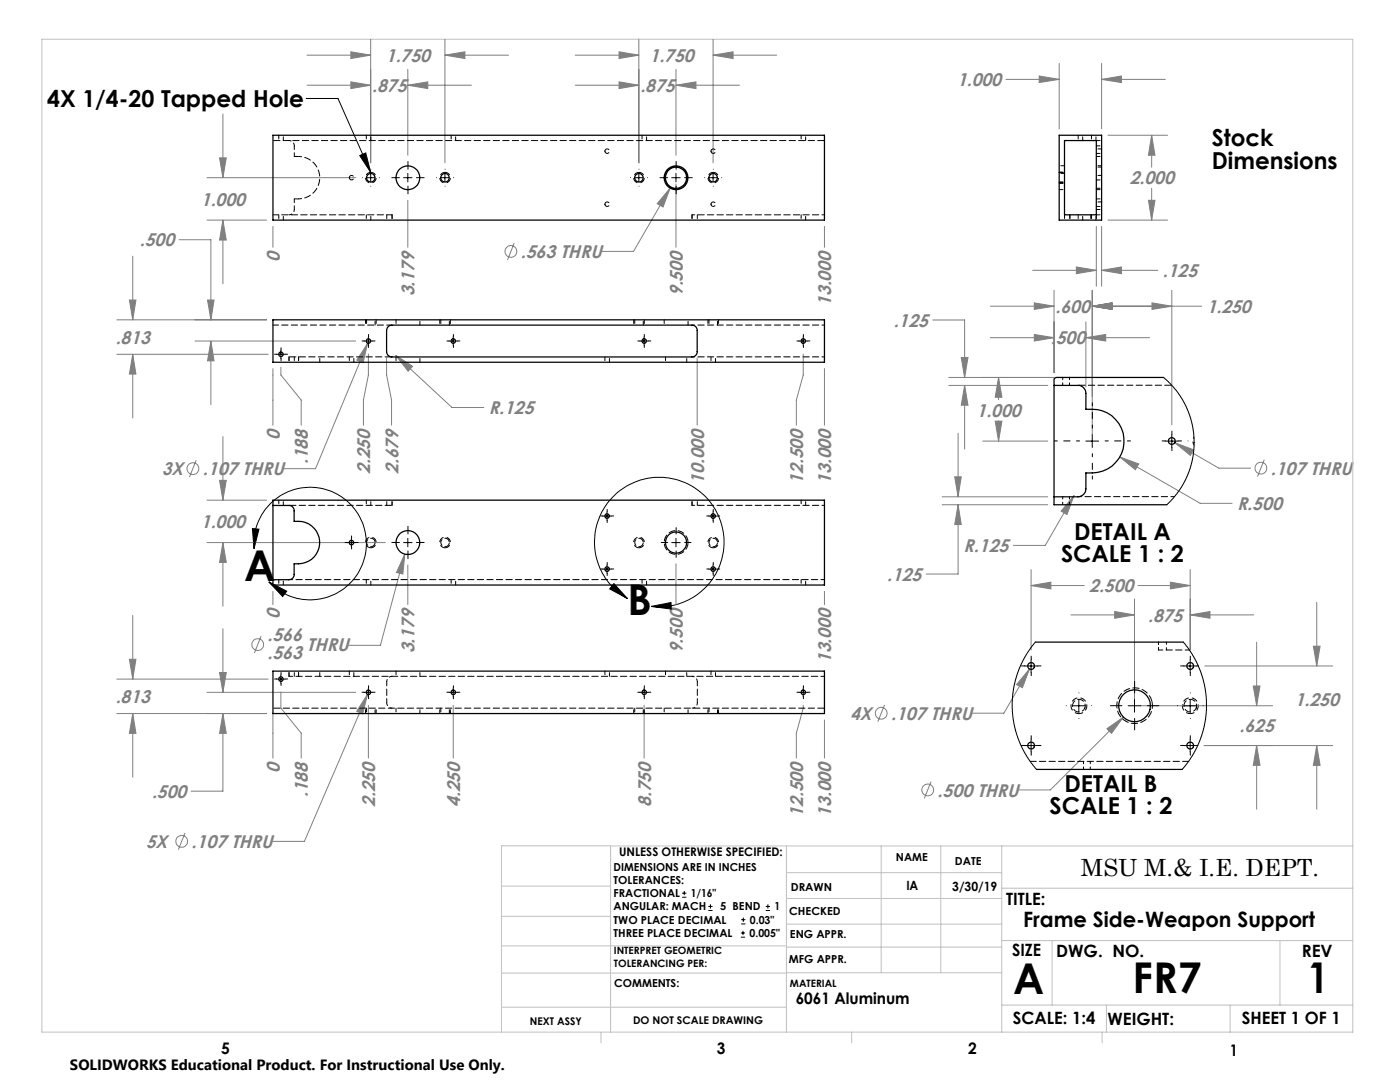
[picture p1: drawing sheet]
<svg xmlns="http://www.w3.org/2000/svg" width="279mm" height="216mm" viewBox="0 0 279 216" stroke-linecap="round" stroke-linejoin="round" font-family="sans-serif">
<g fill="none" stroke="#808080" stroke-width=".2">
<path d="M61.3 17h12.7M61.3 11h12.7M70 16.3l4 .7-4 .7zM70 10.3l4 .7-4 .7zM74 7.8v24.7M81.4 17l4-.7v1.4zM81.4 13.8v17.2M81.4 17h12.7M88.8 11l4-.7v1.4zM88.8 7.8v24.7M88.8 11h12.7M114.8 17h12.7"/>
<path d="M114.8 11h12.7M123.5 16.3l4 .7-4 .7zM123.5 10.3l4 .7-4 .7zM127.5 7.8v24.7M134.9 17l4-.7v1.4zM134.9 13.8v17.2M134.9 17h12.7M142.3 11l4-.7v1.4zM142.3 11h12.7M142.3 7.8v24.7M200.8 15.8h10.6M207.4 15.2l4 .6-4 .7z"/>
<path d="M211.4 12.7v13M219.9 12.7v13M219.9 15.8h12.7M219.9 15.8l3.9-.6v1.3zM41.3 35.5h29.7M43.8 31.5h1.4l-.7 4zM44.5 22.8v12.7M81.4 40v9.4M133.7 37.5l-1.4 3.8-1.1-.7zM133.7 37.5l-7.3 12.7h-6.3M134.9 36.7v12.7M221.1 27h11.9"/>
<path d="M229.2 40h1.3l-.7 3.9zM229.8 27v6.4M229.8 37.6v6.3M229.8 27l.7 4h-1.3zM25.8 59.9h1.3l-.6 3.9zM26.5 51.1v12.7M35.7 47.8h6.4v16M41.3 43.9h11.9M41.4 59.9h1.3l-.6 3.9zM44.5 43.9l.7 4h-1.4zM44.5 43.9v12.7M54.5 45.2v4.2"/>
<path d="M102.6 48.5l-1.3 3.4M164.5 45.2v4.2M206.1 53.9h12.7M210.4 57.9v16.5M214.8 53.3l4 .6-4 .7zM218 57.9v28.8M218.8 45.2v11.9M219.9 45.2v11.9M219.9 53.9h11.2M219.9 53.9l3.9-.6v1.3zM221.1 43.9h11.9M233.9 57.9v26.9"/>
<path d="M23.3 63.8h29.9M23.3 70.7h30.2M26.5 70.7l.6 3.9h-1.3zM26.5 70.7v12.7M38.9 68.1h32.1M42.1 68.1l.6 3.9h-1.3zM42.1 68.1v12.7M54.5 73.6v11.2M56.1 73.3v1.5l4 5v5M73.4 68.5l-.9 3.9-1.3-.5zM73.4 68.5l-10.4 25h-6.4M73.5 70.6v4.2l-1 5v5"/>
<path d="M77.2 71.4v3.4l.9 5v5M79 70.9l3.3 2.2-.8 1zM79 70.9l11.2 10.4h6.4M139.1 71.4v13.4M160.3 70.6v4.2l-1.4 5v5M164.5 73.6v11.2M186.2 63.9h6.3v11.4M189.3 75.3h22.9M189.3 76.9h19.8M191.8 71.3h1.4l-.7 4zM192.5 76.9v12.7M192.5 76.9l.7 4h-1.4z"/>
<path d="M197.7 67.4h12.7M197.7 61.1h12.7M199.3 75.3l.7 4h-1.4zM199.3 75.3v4.5M206.4 66.7l4 .7-4 .7zM206.4 60.4l4 .7-4 .6zM216.7 64.2v13M216.7 67.4h12.7M216.7 67.4l4-.7v1.4zM218 61.1l3.9-.7v1.3zM218 61.1h21.8M229.9 60.4l4 .7-4 .6z"/>
<path d="M39.2 91.8l-1.4 3.4M41.3 99.8h11.9M43.8 95.8h1.4l-.7 4zM44.5 87.1v12.7M188 99.1h21.1M190.5 95.1h1.3l-.6 4zM191.2 86.4v12.7M196.1 88h13M198.6 84h1.4l-.7 4zM199.3 84v4M214.3 98.9l-5.7 9.9h-6.4M214.3 98.9l-1.4 3.8-1.1-.7z"/>
<path d="M223.5 91.2l3.8 1.4-.7 1.1zM223.5 91.2l16 9.2h6.4M234.5 88.3l8.7 5.1h6.4M234.5 88.3l3.7 1.4-.6 1.2zM252.3 91.7l-1.3 3.4M41.3 108.3h35.6M44.5 108.3l.7 3.9h-1.4zM44.5 108.3v12.7M54.5 118v2.6M80.8 110.6l-.4 3.9-1.3-.3zM80.8 110.6l-4.9 18.2h-6.3M81.4 112.7v7.9"/>
<path d="M134.9 112.5v8.1M164.5 118v2.6M188 100.7h21.1M191.2 100.7l.6 4h-1.3zM191.2 100.7v13.8h-6.3M205.8 113.7v16M205.8 116.8h10.6M205.8 116.8l3.9-.6v1.3zM226.4 119.5v20.1M227.1 116.8h10.4M233.6 116.2l3.9 .6-3.9 .7zM237.5 113.7v16"/>
<path d="M23.3 135.5h30.2M25.8 131.6h1.3l-.6 3.9zM26.5 122.8v12.7M41.3 138.1h29.7M43.8 134.2h1.4l-.7 3.9zM44.5 125.4v12.7M52.1 126.9l-1.3 3.4M56.1 138.1v3.2l4 5v5M73.3 138.6l-.9 3.9-1.2-.6zM73.3 138.6l-12.6 29.3h-6.3M205.5 133.5l-1.5 3.7-1.1-.6zM205.5 133.5l-5.2 8.8h-6.3"/>
<path d="M213.7 122.7h12.7M222.5 122l3.9 .7-3.9 .7zM237.5 122.7h12.7M237.5 122.7l4-.7v1.4zM240.4 132.9h25.6M250.1 136.9h1.4l-.7 3.9zM250.8 128.1v12.7M262.1 128.9h1.4l-.7 4zM262.8 120.2v12.7M23.3 142.4h29.9M26.5 142.4l.6 3.9h-1.3zM26.5 142.4v12.7"/>
<path d="M44.5 142.4l.7 3.9h-1.4zM44.5 142.4v15.5h-6.4M54.5 142.4v8.9M73.5 140.7v10.6M90.5 140.7v10.6M128.6 140.7v10.6M160.3 140.7v.6l-1.4 5v5M164.5 143.7v7.6M176.5 140.7l-1.3 3.3M185.8 156l-1.3 3.3M220.9 145.4l3.3-2.3-2.4 3.2zM224.2 143.1l-14.6 14.5h-6.3"/>
<path d="M227.7 140.8h26.3M240.3 148.8h25.7M250.8 148.8v12.7M250.8 148.8l.7 3.9h-1.4zM262.8 148.8v12.7M262.8 148.8l.7 3.9h-1.4zM36.9 166.2l-1.3 3.3"/>
<circle cx="102" cy="50.2" r="1.19"/>
<circle cx="38.5" cy="93.5" r="1.18"/>
<circle cx="251.6" cy="93.4" r="1.18"/>
<circle cx="51.4" cy="128.6" r="1.18"/>
<circle cx="175.9" cy="142.3" r="1.19"/>
<circle cx="185.2" cy="157.6" r="1.18"/>
<circle cx="36.3" cy="167.9" r="1.18"/>
</g>
<g fill="none" stroke="#000" stroke-width=".2">
<path d="M61.1 19.6h6.4l6.5 14.8M71.8 31l1.2-.5 1 3.9zM73.1 35.5h1.7M74 34.6v1.7M80.5 35.5h1.7M81.4 34.6v1.7M87.9 35.5h1.7M88.8 34.6v1.7M126.6 35.5h1.7M127.5 34.6v1.7M134.1 35.5h1.6M134.9 34.6v1.7"/>
<path d="M141.5 35.5h1.7M142.3 34.6v1.7M55.2 70.7h1.7M56.1 69.8v1.7M72.7 68.1h1.7M73.5 67.2v1.7M89.6 68.1h1.7M90.5 67.2v1.7M127.7 68.1h1.7M128.6 67.2v1.7M159.5 68.1h1.6M160.3 67.2v1.7"/>
<path d="M216.7 88h2.6M218 86.7v2.6M232.6 88h2.5M233.9 86.7v2.6M50.4 105.5l1.3 .1-1 3.9zM50.7 109.5a11.2 11.2 0 0 1 13.5-12 11.2 11.2 0 0 1 7.4 16.5 11.2 11.2 0 0 1-17.9 2.1M53.7 116.1l3.5 1.9-.8 1zM69.3 108.3h1.7M70.1 107.4v1.7M80.5 108.3h1.7M81.4 107.4v1.7M120.3 113.6h1.7"/>
<path d="M120.3 103h1.7M121.1 102.1v1.7M121.1 112.7v1.7M122.5 116.5l2.7 2.9-3.5-1.9zM125.2 119.4a12.9 12.9 0 0 1-1.5-21.4 12.9 12.9 0 0 1 20.4 6.8 12.9 12.9 0 0 1-14.1 16.2M134.1 108.3h1.6M134.9 107.4v1.7M141.5 113.6h1.7M141.5 103h1.7M142.3 102.1v1.7M142.3 112.7v1.7M55.2 135.5h1.7"/>
<path d="M56.1 134.7v1.6M72.7 138.1h1.7M73.5 137.3v1.7M89.6 138.1h1.7M90.5 137.3v1.7M127.7 138.1h1.7M128.6 137.3v1.7M130 121l3.9-.8v1.3zM159.5 138.1h1.6M160.3 137.3v1.7M204.5 132.9h2.5M205.8 131.6v2.6"/>
<path d="M215.3 139.6v2.5M226.4 139.6v2.5M236.3 132.9h2.5M237.5 131.6v2.6M237.5 139.6v2.5M204.5 148.8h2.5M205.8 147.5v2.5M214 140.8h2.6M225.1 140.8h2.6M236.3 140.8h2.5M236.3 148.8h2.5M237.5 147.5v2.5"/>
<path d="M136.1 179h.9M136.1 178.2h.9M136.6 177.8v.8M141.4 181.7h.8M141.4 180.9h.8M141.8 180.4v.9M147.8 187h.9M147.8 186.2h.9M147.9 184.4h.9M147.9 183.5h.9M148.3 185.7v.9M148.3 183.1v.8"/>
<path d="M152.8 181.7h.9M152.8 180.9h.9M153.2 180.4v.9"/>
</g>
<path d="M238.3 87.2a1.54 1.54 0 0 0 0 1.7" fill="none" stroke="#000" stroke-width=".2" stroke-dasharray="1.3 .6" stroke-dashoffset=".9" stroke-linecap="butt"/>
<path d="M215.3 142.4a1.59 1.59 0 0 0 1.5-2.3 1.59 1.59 0 0 0-2.7-.3 1.59 1.59 0 0 0 .8 2.5l.4 .1M237.5 142.4a1.59 1.59 0 0 0 1.5-2.3 1.59 1.59 0 0 0-2.7-.3 1.59 1.59 0 0 0 .9 2.5l.3 .1" fill="none" stroke="#000" stroke-width=".2" stroke-dasharray="1.3 .6" stroke-dashoffset=".4" stroke-linecap="butt"/>
<path d="M74 34.4a1.06 1.06 0 0 1 .9 1.5 1.06 1.06 0 0 1-1.8 .2 1.06 1.06 0 0 1 .8-1.7h.1M88.8 34.4a1.06 1.06 0 0 1 1 1.5 1.06 1.06 0 0 1-1.8 .2 1.06 1.06 0 0 1 .7-1.7h.1M127.5 34.4a1.06 1.06 0 0 1 1 1.5 1.06 1.06 0 0 1-1.8 .2 1.06 1.06 0 0 1 .7-1.7h.1M142.3 34.4a1.06 1.06 0 0 1 1 1.5 1.06 1.06 0 0 1-1.8 .2 1.06 1.06 0 0 1 .7-1.7h.1M74 109.3a1.06 1.06 0 0 0 .9-1.5 1.06 1.06 0 0 0-1.8-.2 1.06 1.06 0 0 0 .8 1.7h.1M88.8 109.3a1.06 1.06 0 0 0 1-1.5 1.06 1.06 0 0 0-1.8-.2 1.06 1.06 0 0 0 .7 1.7h.1M127.5 109.3a1.06 1.06 0 0 0 1-1.5 1.06 1.06 0 0 0-1.8-.2 1.06 1.06 0 0 0 .7 1.7h.1M142.3 109.3a1.06 1.06 0 0 0 1-1.5 1.06 1.06 0 0 0-1.8-.2 1.06 1.06 0 0 0 .7 1.7h.1" fill="none" stroke="#000" stroke-width=".2" stroke-dasharray="1.3 .6" stroke-dashoffset=".2" stroke-linecap="butt"/>
<g fill="none" stroke="#c0c0c0" stroke-width=".2">
<path d="M8.4 7.8h261.6v198.2h-261.6zM100.1 176.8h21.7M121.8 168.8v37.2M157 168.8v37.2M157 179.3h42.9M157 174.1h42.9M175.9 168.8v25.3M187.7 168.8v25.3M199.9 177.2h70.1M199.9 168.8v37.2M270 168.8h-169.9v37.2M100.1 194.2h56.9"/>
<path d="M100.1 188.7h56.9M100.1 182.8h21.7M157 194.1h42.9M157 184.4h42.9M157 189h42.9M199.9 187.7h70.1M210 187.7v12.9M255.4 187.7v12.9M100.1 201h56.9M119.9 206v2.1M170 206v2.1M199.9 200.6h70.1"/>
<path d="M220 206v2.1M220.8 200.6v5.4M245.5 200.6v5.4"/>
</g>
<g fill="none" stroke="#000" stroke-width=".2" stroke-dasharray="1.3 .6" stroke-dashoffset=".5">
<path d="M211.4 34.4h1.1M211.4 36.5h1.1M73 63.8v1.1M75.1 63.8v1.1M87.8 63.8v1.1M89.9 63.8v1.1M126.5 63.8v1.1M128.6 63.8v1.1M141.3 63.8v1.1M143.4 63.8v1.1M73 142.4v-1.1M75.1 142.4v-1.1"/>
<path d="M87.8 142.4v-1.1M89.9 142.4v-1.1M126.5 142.4v-1.1M128.6 142.4v-1.1M141.3 142.4v-1.1M143.4 142.4v-1.1"/>
</g>
<g fill="none" stroke="#000" stroke-width=".2" stroke-dasharray="15.2 1.3 1.3 1.3">
<path d="M72.3 35.5h.1M74 33.8h.1M74 37.1v.1M75.7 35.5h.1M79.7 35.5h-1.5M81.4 33.8v-1.6M81.4 37.1v1.6M83.1 35.5h1.5M87.1 35.5h.1M88.8 33.8h.1M88.8 37.1v.1M90.5 35.5h.1"/>
<path d="M125.8 35.5h.1M127.5 33.8h.1M127.5 37.1v.1M129.2 35.5h.1M133.2 35.5h-1.5M134.9 33.8v-1.6M134.9 37.1v1.6M136.6 35.5h1.6M140.7 35.5h-.1M142.3 33.8h.1M142.3 37.1v.1M144 35.5h.1"/>
<path d="M55.2 70.7h-.4M56.1 69.8v-.4M56.1 71.5v.5M56.9 70.7h.5M72.7 68h-.4M73.6 67.2v-.5M73.6 68.9v.4M74.4 68h.4M89.6 68h-.4M90.5 67.2v-.5M90.5 68.9v.4M91.3 68h.5"/>
<path d="M127.7 68h-.4M128.6 67.2v-.5M128.6 68.9v.4M129.4 68h.5M159.5 68h-.5M160.3 67.2v-.5M160.3 68.9v.4M161.2 68h.4M232.6 88h-.7M233.9 86.7v-.7M233.9 89.3v.6M235.1 88h.7"/>
<path d="M237.1 88h.1M69.3 108.2h-.4M70.2 107.4v-.5M70.2 109.1v.4M71 108.2h.5M79.7 108.2h-1.5M81.4 106.6v-1.6M81.4 109.9v1.6M83.1 108.2h1.5M120.3 113.5h-.4M120.3 103h-.4M121.2 112.7v-.5"/>
<path d="M121.2 114.4v.4M121.2 102.1v-.4M121.2 103.8v.5M122 113.5h.5M122 103h.5M133.2 108.2h-1.2M134.9 106.6v-1.3M134.9 109.9v1.3M136.6 108.2h1.3M141.5 113.5h-.5M141.5 103h-.5M142.3 112.7v-.5"/>
<path d="M142.3 114.4v.4M142.3 102.1v-.4M142.3 103.8v.5M143.2 113.5h.4M143.2 103h.4M55.2 135.5h-.4M56.1 134.6v-.4M56.1 136.3v.5M56.9 135.5h.5M72.7 138.1h-.4M73.6 137.3v-.5M73.6 139v.4"/>
<path d="M74.4 138.1h.4M89.6 138.1h-.4M90.5 137.3v-.5M90.5 139v.4M91.3 138.1h.5M127.7 138.1h-.4M128.6 137.3v-.5M128.6 139v.4M129.4 138.1h.5M159.5 138.1h-.5M160.3 137.3v-.5M160.3 139v.4"/>
<path d="M161.2 138.1h.4M204.5 132.9h-.6M205.8 131.6v-.7M205.8 134.1v.7M207.1 132.9h.6M215.3 138.3h.1M226.4 138.3v-2.3M236.3 132.9h-.7M237.5 131.6v-.7M237.5 134.1v.7M237.5 138.3h.1M238.8 132.9h.4"/>
<path d="M204.5 148.7h-.6M205.8 147.5v-.7M205.8 150v.7M207.1 148.7h.6M212.8 140.8h.1M215.3 143.4h.1M217.9 140.8h.1M223.9 140.8h-2.3M226.4 143.4v2.3M229 140.8h2.3M235 140.8h.1M236.3 148.7h-.7"/>
<path d="M237.5 147.5v-.7M237.5 150v.7M237.5 143.4h.1M238.8 148.7h.2M240.1 140.8h.1"/>
</g>
<path d="M215.5 88h-5.1M218 85.4v-5M218 90.5v5.1M220.5 88h5.1" fill="none" stroke="#000" stroke-width=".2" stroke-dasharray="15.2 1.3 1.3 1.3" stroke-dashoffset="14.6"/>
<path d="M53.7 116.1l3.5 1.9-.8 1zM50.4 105.5l1.3 .1-1 3.9zM130 121l3.9-.8v1.3zM122.5 116.5l2.7 2.9-3.5-1.9z" fill="#000"/>
<path d="M43.8 95.8h1.4l-.7 4zM44.5 108.3l.7 3.9h-1.4zM80.8 110.6l-1.7 3.6 1.3 .3zM25.8 131.6h1.3l-.6 3.9zM26.5 142.4l.6 3.9h-1.3zM43.8 134.2h1.4l-.7 3.9zM44.5 142.4l.7 3.9h-1.4zM73.3 138.6l-2.1 3.3 1.2 .6zM25.8 59.9h1.3l-.6 3.9zM26.5 70.7l.6 3.9h-1.3zM41.4 59.9h1.3l-.6 3.9zM42.1 68.1l.6 3.9h-1.3zM73.4 68.5l-2.2 3.4 1.3 .5zM79 70.9l2.5 3.2 .8-1zM70 16.3l4 .7-4 .7zM81.4 17l4-.7v1.4zM70 10.3l4 .7-4 .7zM88.8 11l4-.7v1.4zM123.5 16.3l4 .7-4 .7zM134.9 17l4-.7v1.4zM123.5 10.3l4 .7-4 .7zM142.3 11l4-.7v1.4zM44.5 43.9l.7 4h-1.4zM43.8 31.5h1.4l-.7 4zM133.7 37.5l-2.5 3.1 1.1 .7zM207.4 15.2l4 .6-4 .7zM219.9 15.8l3.9-.6v1.3zM229.8 27l.7 4h-1.3zM229.2 40h1.3l-.7 3.9zM214.8 53.3l4 .6-4 .7zM219.9 53.9l3.9-.6v1.3zM206.4 66.7l4 .7-4 .7zM216.7 67.4l4-.7v1.4zM206.4 60.4l4 .7-4 .6zM218 61.1l3.9-.7v1.3zM218 61.1l3.9-.7v1.3zM229.9 60.4l4 .7-4 .6zM223.5 91.2l3.1 2.5 .7-1.1zM214.3 98.9l-2.5 3.1 1.1 .7zM234.5 88.3l3.1 2.6 .6-1.2zM191.8 71.3h1.4l-.7 4zM192.5 76.9l.7 4h-1.4zM199.3 75.3l.7 4h-1.4zM198.6 84h1.4l-.7 4zM190.5 95.1h1.3l-.6 4zM191.2 100.7l.6 4h-1.3zM205.8 116.8l3.9-.6v1.3zM233.6 116.2l3.9 .6-3.9 .7zM222.5 122l3.9 .7-3.9 .7zM237.5 122.7l4-.7v1.4zM262.1 128.9h1.4l-.7 4zM262.8 148.8l.7 3.9h-1.4zM250.1 136.9h1.4l-.7 3.9zM250.8 148.8l.7 3.9h-1.4zM220.9 145.4l.9 .9 2.4-3.2zM205.5 133.5l-2.6 3.1 1.1 .6z" fill="#808080"/>
<path d="M71.8 31l1.2-.5 1 3.9z" fill="#000"/>
<g fill="none" stroke="#000" stroke-width=".25">
<path d="M54.5 27h110v16.9h-110zM211.4 27h8.5v16.9h-8.5zM212.4 28h6.4v14.9h-6.4zM54.5 63.8h110v8.5h-110zM77.3 65.3l.5-.4h.4h59.9a1.02 1.02 0 0 1 1 1v4.3a1.02 1.02 0 0 1-1 1h-59.9a1.09 1.09 0 0 1-1-1v-4.3zM210.4 76.9h4.7a1.57 1.57 0 0 1 1.6 1.6v3.2a6.6 6.6 0 0 1 7.5 4.7 6.6 6.6 0 0 1-7.5 8v3.1a1.63 1.63 0 0 1-1.6 1.6h-4.7M210.4 75.6v25.1h22.5M210.7 75.3h21.5M54.5 99.8h110v16.9h-110zM54.5 100.9h3.1a1.02 1.02 0 0 1 1.1 1v2.1a4.3 4.3 0 0 1 5.1 4.3 4.3 4.3 0 0 1-5.1 4.2v2.1a1.02 1.02 0 0 1-1.1 1.1h-3.1M54.5 133.9h110v8.5h-110zM206.6 128.1h29.6"/>
<path d="M206.9 153.5h29"/>
<circle cx="74" cy="35.5" r=".86"/>
<circle cx="81.4" cy="35.5" r="2.37"/>
<circle cx="88.8" cy="35.5" r=".86"/>
<circle cx="127.5" cy="35.5" r=".86"/>
<circle cx="134.9" cy="35.5" r="2.11"/>
<circle cx="134.9" cy="35.5" r="2.38"/>
<circle cx="142.3" cy="35.5" r=".86"/>
<circle cx="56.1" cy="70.7" r=".45"/>
<circle cx="73.5" cy="68.1" r=".45"/>
<circle cx="90.5" cy="68" r=".45"/>
<circle cx="128.6" cy="68" r=".45"/>
<circle cx="160.3" cy="68.1" r=".45"/>
<circle cx="233.9" cy="88" r=".69"/>
<circle cx="70.1" cy="108.3" r=".45"/>
<circle cx="81.4" cy="108.3" r="2.39"/>
<circle cx="121.2" cy="103" r=".45"/>
<circle cx="121.2" cy="113.6" r=".45"/>
<circle cx="134.9" cy="108.3" r="2.12"/>
<circle cx="142.3" cy="103" r=".45"/>
<circle cx="142.3" cy="113.6" r=".45"/>
<circle cx="56.1" cy="135.5" r=".45"/>
<circle cx="73.5" cy="138.1" r=".45"/>
<circle cx="90.5" cy="138.1" r=".45"/>
<circle cx="128.6" cy="138.1" r=".45"/>
<circle cx="160.3" cy="138.1" r=".45"/>
<circle cx="205.8" cy="132.9" r=".68"/>
<circle cx="237.5" cy="132.9" r=".68"/>
<circle cx="205.8" cy="148.8" r=".68"/>
<circle cx="226.4" cy="140.8" r="3.2"/>
<circle cx="237.5" cy="148.8" r=".68"/>
</g>
<path d="M54.5 28h110.1M57.7 71.2h20.5M57.7 100.8h20.5M74.9 108.2a.85 .85 0 0 0-1.2-.7 .85 .85 0 0 0-.3 1.4 .85 .85 0 0 0 1.4-.3l.1-.4M89.7 108.2a.85 .85 0 0 0-1.2-.7 .85 .85 0 0 0-.3 1.4 .85 .85 0 0 0 1.4-.3l.1-.4M128.4 108.2a.85 .85 0 0 0-1.2-.7 .85 .85 0 0 0-.3 1.4 .85 .85 0 0 0 1.4-.3l.1-.4M143.2 108.2a.85 .85 0 0 0-1.2-.7 .85 .85 0 0 0-.2 1.4 .85 .85 0 0 0 1.3-.3l.1-.4M54.5 141.3h110.1M229.9 140a3.6 3.6 0 0 1-4.3 4.3 3.6 3.6 0 0 1-2-5.7 3.6 3.6 0 0 1 6.1 .7l.2 .7" fill="none" stroke="#000" stroke-width=".2" stroke-dasharray="1.3 .6" stroke-dashoffset="-.1"/>
<g fill="none" stroke="#000" stroke-width=".2" stroke-dasharray="1.3 .6" stroke-dashoffset=".5">
<path d="M55.6 27v1M56.5 28v-1M58.7 39.7v2.1M58.7 29.1v2.1M73.1 27v1M74 28v-1M90 27v1M90.9 28v-1M128.1 27v1M129 28v-1M159.9 27v1M160.8 28v-1"/>
<path d="M211.4 36.3h1.1M211.4 37.8h1.1M212.5 34.6h-1.1M212.5 33.1h-1.1M215.2 27v1M216.1 28v-1M217.8 27v1M218.7 28v-1M218.8 39.7h1.1M218.8 31.2h1.1M218.8 29.1h1.1M218.8 28h1.1"/>
<path d="M218.8 30.6h1.1M218.8 37.6h1.1M218.8 37.8h1.1M218.8 35.9h1.1M219.9 29.7h-1.1M219.9 33.3h-1.1M219.9 33.1h-1.1M219.9 35h-1.1M55.6 42.9v1M56.5 43.9v-1M73.1 42.9v1M74 43.9v-1"/>
<path d="M77.2 42.9v1M78.2 42.9v1M138.1 42.9v1M139.2 42.9v1M159.9 42.9v1M160.8 43.9v-1M212.5 42.9v1M213.5 42.9v1M215.2 42.9v1M216.1 43.9v-1M217.7 42.9v1M217.8 42.9v1"/>
<path d="M218.7 43.9v-1M218.8 42.9v1M218.8 41.8h1.1M218.8 42.9h1.1M218.8 41.2h1.1M219.9 40.3h-1.1M57.7 71.2v1.1M58.7 71.2v1.1M59.6 71.2v1.1M63.8 72.3v-1.1M69.7 71.2v1.1M70.6 72.3v-1.1"/>
<path d="M73.2 63.8v1.1M74.9 64.9v-1.1M79 63.8v1.1M79 71.2v1.1M83.8 64.9v-1.1M83.8 72.3v-1.1M88 63.8v1.1M89.7 64.9v-1.1M120.7 71.2v1.1M121.6 72.3v-1.1M126.7 63.8v1.1M128.4 64.9v-1.1"/>
<path d="M132.6 63.8v1.1M132.8 71.2v1.1M137.1 72.3v-1.1M137.3 64.9v-1.1M141.5 63.8v1.1M141.9 71.2v1.1M142.8 72.3v-1.1M143.2 64.9v-1.1M55.6 99.8v1M73.1 99.8v1M159.9 99.8v1M215.1 99.1h19.3"/>
<path d="M55.6 115.7v1M56.5 116.7v-1M56.5 100.8v-1M57.7 115.7h106.9M73.1 115.7v1M74 100.8v-1M74 116.7v-1M77.2 100.8v-1M78.2 100.8v-1M90 115.7v1M90.9 116.7v-1M128.1 115.7v1"/>
<path d="M129 116.7v-1M138.1 100.8v-1M139.2 100.8v-1M159.9 115.7v1M160.8 116.7v-1M160.8 100.8v-1M57.7 135v-1.1M57.7 135h106.9M58.7 135v-1.1M59.6 135v-1.1M63.8 135v-1.1M69.7 133.9v1.1"/>
<path d="M70.6 135v-1.1M79 133.9v1.1M83.8 135v-1.1M120.7 133.9v1.1M121.6 135v-1.1M132.8 133.9v1.1M137.1 135v-1.1M141.9 133.9v1.1M142.8 135v-1.1M73.2 141.3v1.1M74.9 142.4v-1.1M79 141.3v1.1"/>
<path d="M83.8 142.4v-1.1M88 141.3v1.1M89.7 142.4v-1.1M126.7 141.3v1.1M128.4 142.4v-1.1M132.6 141.3v1.1M137.3 142.4v-1.1M141.5 141.3v1.1M143.2 142.4v-1.1M216.5 141.3a1.28 1.28 0 0 0-1.2-1.8 1.28 1.28 0 0 0-1.1 1.8 1.28 1.28 0 0 0 2.1 .4l.2-.4M238.7 141.3a1.28 1.28 0 0 0-1.2-1.8 1.28 1.28 0 0 0-1.1 1.8 1.28 1.28 0 0 0 2.1 .4l.2-.4"/>
</g>
<path d="M59.6 31.2a4.2 4.2 0 0 1 4.2 4.3 4.2 4.2 0 0 1-4.2 4.2M138.1 42.9h26.5M138.1 71.2h26.5M138.1 64.9h26.5M138.1 100.8h26.5" fill="none" stroke="#000" stroke-width=".2" stroke-dasharray="1.3 .6" stroke-dashoffset=".7"/>
<path d="M215.1 76.9h18.8M137.3 108.2a2.38 2.38 0 0 1-3.4 2.2 2.38 2.38 0 0 1-.4-4 2.38 2.38 0 0 1 3.8 1.3v.5" fill="none" stroke="#000" stroke-width=".2" stroke-dasharray="1.3 .6" stroke-dashoffset="-.2"/>
<path d="M58.7 31.2h.9M59.6 39.7h-.9M139.2 136v4.2M231.2 129.7h6.2M77.2 140.2v-4.2" fill="none" stroke="#000" stroke-width=".2" stroke-dasharray="1.3 .6" stroke-dashoffset=".4"/>
<g fill="none" stroke="#000" stroke-width=".2" stroke-dasharray="1.3 .6" stroke-dashoffset=".8">
<path d="M57.7 28a1.06 1.06 0 0 1 1 1.1M58.7 41.8a1.06 1.06 0 0 1-1 1.1M212.1 75.3v1.6M213.4 76.9v-1.6M212.1 99.1v1.6M213.4 100.7v-1.6M77.2 136a1.06 1.06 0 0 1 1-1M138.1 135a1.06 1.06 0 0 1 1.1 1M231.2 129.7v-1.6M232.8 129.7v-1.6M78.2 141.3a1.06 1.06 0 0 1-1-1.1M139.2 140.2a1.06 1.06 0 0 1-1.1 1.1"/>
<path d="M216.2 151.9v1.6M217.6 153.5v-1.6"/>
</g>
<path d="M69.7 35.5a.45 .45 0 0 0 .6 .4 .45 .45 0 0 0 .2-.8 .45 .45 0 0 0-.8 .2v.2M120.7 30.2a.45 .45 0 0 0 .7 .4 .45 .45 0 0 0 .1-.8 .45 .45 0 0 0-.7 .2l-.1 .2M141.9 30.2a.45 .45 0 0 0 .6 .4 .45 .45 0 0 0 .2-.8 .45 .45 0 0 0-.8 .2v.2M54.5 42.9h23.7M120.7 40.7a.45 .45 0 0 0 .7 .5 .45 .45 0 0 0 .1-.8 .45 .45 0 0 0-.7 .2l-.1 .1M141.9 40.7a.45 .45 0 0 0 .6 .5 .45 .45 0 0 0 .2-.8 .45 .45 0 0 0-.8 .2v.1M54.5 64.9h23.7" fill="none" stroke="#000" stroke-width=".2" stroke-dasharray="1.3 .6" stroke-dashoffset=".2"/>
<path d="M210.7 75.3l-.3 .3M232.2 75.3l2.4 2.5 1.7 2.5 .8 1.8 .7 1.9 .5 3.3v2l-.2 1.9-1 3.5-1.6 3-1.5 1.9-1.1 1.1M206.6 128.1l-2.1 3-1.5 3.4-.8 3.3-.2 3.6 .5 3.5 .9 3.2 1.5 2.7 2 2.7M236.2 128.1l2.1 3 1.4 3.2 .7 2.4 .3 1.7 .1 3.4-.5 3.1-1.1 3.5-1.1 2.2-2.2 2.9" fill="none" stroke="#000" stroke-width=".2"/>
<path d="M205.6 151.9h31.6" fill="none" stroke="#000" stroke-width=".2" stroke-dasharray="1.3 .6" stroke-dashoffset=".1"/>
<g font-size="8.5">
<text x="48.7" y="115.9">A</text>
<text x="125.2" y="122.8">B</text>
<text x="202.2" y="198.3">A</text>
<text x="226" y="198.1">FR7</text>
<text x="260.9" y="198.1">1</text>
</g>
<g font-size="4.7">
<text x="9.4" y="21.4">4X 1/4-20 Tapped Hole</text>
<text x="241.8" y="29.2">Stock</text>
<text x="241.8" y="33.7">Dimensions</text>
<text x="214.3" y="107.7">DETAIL A</text>
<text x="211.7" y="112.2">SCALE 1 : 2</text>
<text x="212.4" y="158">DETAIL B</text>
<text x="209.4" y="162.5">SCALE 1 : 2</text>
<text x="215.7" y="174.7">MSU M.&amp; I.E. DEPT.</text>
</g>
<text font-size="4.2" x="204.2" y="184.9">Frame Side-Weapon Support</text>
<g font-size="3.7" fill="#808080">
<text x="77" y="12.3">1.750</text>
<text x="129.6" y="12.3">1.750</text>
<text x="191" y="17.1">1.000</text>
<text x="74.3" y="18.3">.875</text>
<text x="127.8" y="18.3">.875</text>
<text x="40.1" y="41">1.000</text>
<text x="225.5" y="36.8">2.000</text>
<text x="27.9" y="49.1">.500</text>
<text x="55.8" y="52.3" transform="rotate(-90 55.8 52.3)">0</text>
<text x="103.9" y="51.5">.563 THRU</text>
<text x="82.8" y="59.1" transform="rotate(-90 82.8 59.1)">3.179</text>
<text x="136.3" y="59.1" transform="rotate(-90 136.3 59.1)">9.500</text>
<text x="232.1" y="55.3">.125</text>
<text x="165.9" y="61.1" transform="rotate(-90 165.9 61.1)">13.000</text>
<text x="178.4" y="65.2">.125</text>
<text x="210.7" y="62.4">.600</text>
<text x="240.8" y="62.4">1.250</text>
<text x="23.1" y="68.6">.813</text>
<text x="209.7" y="68.7">.500</text>
<text x="97.6" y="82.6">R.125</text>
<text x="194.9" y="83.2">1.000</text>
<text x="55.8" y="87.7" transform="rotate(-90 55.8 87.7)">0</text>
<text x="32.4" y="94.8">3X</text>
<text x="40.5" y="94.8">.107 THRU</text>
<text x="61.5" y="92.6" transform="rotate(-90 61.5 92.6)">.188</text>
<text x="73.9" y="94.6" transform="rotate(-90 73.9 94.6)">2.250</text>
<text x="79.5" y="94.6" transform="rotate(-90 79.5 94.6)">2.679</text>
<text x="253.6" y="94.7">.107 THRU</text>
<text x="140.5" y="96.5" transform="rotate(-90 140.5 96.5)">10.000</text>
<text x="160.3" y="96.5" transform="rotate(-90 160.3 96.5)">12.500</text>
<text x="165.9" y="96.5" transform="rotate(-90 165.9 96.5)">13.000</text>
<text x="246.9" y="101.8">R.500</text>
<text x="40.1" y="105.3">1.000</text>
<text x="192.3" y="110.2">R.125</text>
<text x="177" y="115.9">.125</text>
<text x="217.4" y="118.2">2.500</text>
<text x="55.8" y="123.6" transform="rotate(-90 55.8 123.6)">0</text>
<text x="229.1" y="124">.875</text>
<text x="53.4" y="128">.566</text>
<text x="53.4" y="131.5">.563</text>
<text x="61.2" y="129.9">THRU</text>
<text x="82.8" y="130.4" transform="rotate(-90 82.8 130.4)">3.179</text>
<text x="136.3" y="130.4" transform="rotate(-90 136.3 130.4)">9.500</text>
<text x="165.9" y="132.3" transform="rotate(-90 165.9 132.3)">13.000</text>
<text x="23.1" y="140.3">.813</text>
<text x="169.7" y="143.6">4X</text>
<text x="177.8" y="143.6">.107 THRU</text>
<text x="258.4" y="140.9">1.250</text>
<text x="247.4" y="146.1">.625</text>
<text x="55.8" y="154.2" transform="rotate(-90 55.8 154.2)">0</text>
<text x="30.3" y="159.2">.500</text>
<text x="61.5" y="159.1" transform="rotate(-90 61.5 159.1)">.188</text>
<text x="74.9" y="161" transform="rotate(-90 74.9 161)">2.250</text>
<text x="91.8" y="161" transform="rotate(-90 91.8 161)">4.250</text>
<text x="129.9" y="161" transform="rotate(-90 129.9 161)">8.750</text>
<text x="187.1" y="158.9">.500 THRU</text>
<text x="160.3" y="163" transform="rotate(-90 160.3 163)">12.500</text>
<text x="165.9" y="163" transform="rotate(-90 165.9 163)">13.000</text>
<text x="29.1" y="169.2">5X</text>
<text x="38.2" y="169.2">.107 THRU</text>
</g>
<g font-size="3.4">
<text x="200.8" y="180.5">TITLE:</text>
<text x="202" y="190.8">SIZE</text>
<text x="210.8" y="190.9">DWG. NO.</text>
<text x="259.8" y="191">REV</text>
<text x="202.1" y="204.4">SCALE: 1:4</text>
<text x="221" y="204.5">WEIGHT:</text>
<text x="247.8" y="204.4">SHEET 1 OF 1</text>
</g>
<g font-size="3.2">
<text x="158.8" y="200.4">6061 Aluminum</text>
<text x="44.2" y="210.4">5</text>
<text x="143.1" y="210.4">3</text>
<text x="193.2" y="210.3">2</text>
<text x="245.4" y="210.6">1</text>
</g>
<text font-size="3" x="14" y="213.5">SOLIDWORKS Educational Product. For Instructional Use Only.</text>
<g font-size="2.5">
<text x="180.9" y="177.7">IA</text>
<text x="190" y="177.8">3/30/19</text>
</g>
<text font-size="2.4" x="123.6" y="170.8">UNLESS OTHERWISE SPECIFIED:</text>
<g font-size="2.2">
<text x="122.5" y="173.7">DIMENSIONS ARE IN INCHES</text>
<text x="178.8" y="171.8">NAME</text>
<text x="190.6" y="172.5">DATE</text>
<text x="122.5" y="176.4">TOLERANCES:</text>
<text x="122.5" y="179">FRACTIONAL</text>
<text x="137.9" y="179">1/16&quot;</text>
<text x="157.8" y="177.8">DRAWN</text>
<text x="122.5" y="184.3">TWO PLACE DECIMAL</text>
<text x="122.5" y="181.7">ANGULAR: MACH</text>
<text x="143.7" y="181.7">5 BEND</text>
<text x="149.7" y="184.3">0.03&quot;</text>
<text x="154.5" y="181.7">1</text>
<text x="157.5" y="182.5">CHECKED</text>
<text x="122.5" y="187">THREE PLACE DECIMAL</text>
<text x="149.6" y="187">0.005&quot;</text>
<text x="157.6" y="187.2">ENG APPR.</text>
<text x="122.6" y="197">COMMENTS:</text>
<text x="157.4" y="192.2">MFG APPR.</text>
</g>
<g font-size="2.1">
<text x="105.8" y="204.5">NEXT ASSY</text>
<text x="126.3" y="204.3">DO NOT SCALE DRAWING</text>
</g>
<g font-size="2">
<text x="122.5" y="190.4">INTERPRET GEOMETRIC</text>
<text x="122.5" y="192.9">TOLERANCING PER:</text>
<text x="157.7" y="197">MATERIAL</text>
</g>
</svg>
